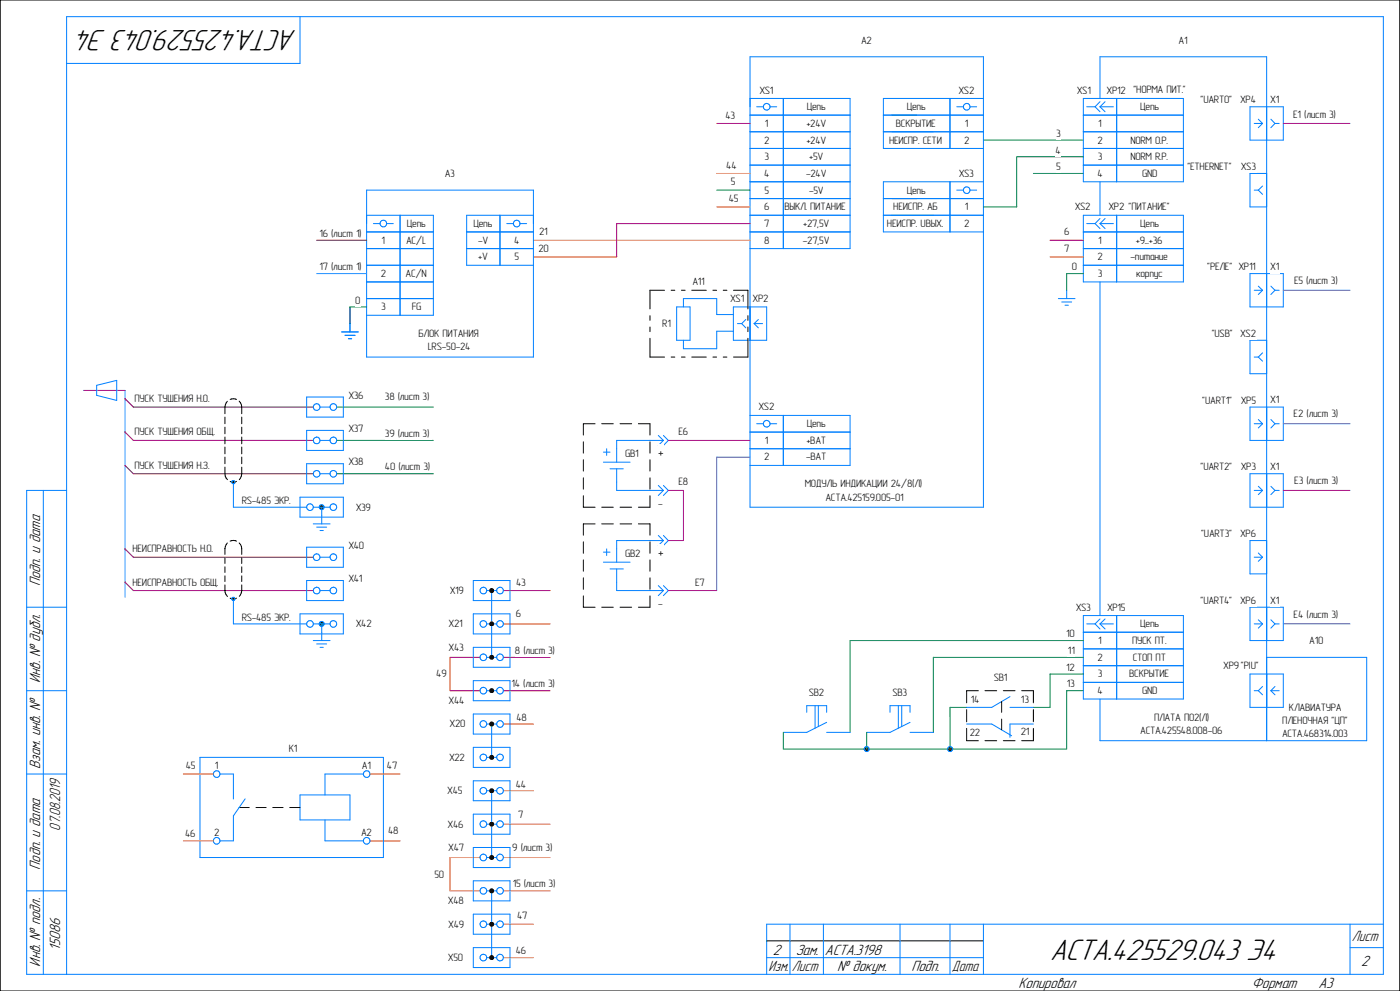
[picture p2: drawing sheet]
<svg xmlns="http://www.w3.org/2000/svg" width="420mm" height="297mm" viewBox="0 0 420 297" stroke-linecap="round" stroke-linejoin="round" font-family="sans-serif">
<g fill="none" stroke="#000" stroke-width=".3">
<path d="M-.1 0v297M195 94.6v1.4M195 98v1.4M199.3 87h-4.3v5.6M201.3 87h1.1M204.4 87h1.1M207.5 87h4.4M213.9 87h1.1M217 87h1.1M220 87h4.4v5.6M224.4 94.6v1.4M224.4 98v1.4"/>
<path d="M69 119.7l1-.2 1 .2M195 101.4v5.6h4.3M201.3 107h1.1M204.4 107h1.1M207.5 107h4.4M213.9 107h1.1M217 107h1.1M224.4 101.4v5.6h-4.4M67.5 125v2M67.5 128v2M67.5 131v2M67.5 134v2"/>
<path d="M67.5 137v2M67.5 140a3.9 3.9 0 0 0 .7 3.8M68.2 120.3a4.2 4.2 0 0 0-.7 3.7M71.8 120.2a4 4 0 0 1 .7 3.8M72.5 125v2M72.5 128v2M72.5 131v2M72.5 134v2M72.5 137v2M72.5 140a4.3 4.3 0 0 1-.7 3.8M175 132.4v3.4M175 137.8v3.4"/>
<path d="M178.5 127h-3.5v3.4M180.5 127h3.5M186 127h3.5M191.5 127h3.5v3.4M195 132.4v3.4M195 137.8v3.4M71 144.3a2.07 2.07 0 0 1-2 0M175 143.2v3.4M175 148.6v3.4h3.5M178.5 157h-3.5v3.4M180.5 157h3.5M180.5 152h3.5"/>
<path d="M186 157h3.5M186 152h3.5M191.5 157h3.5v3.4M195 143.2v3.4M195 148.6v3.4h-3.5M67.5 167.2v1.7M67.5 169.9v1.7M67.5 172.6v1.7M67.5 175.3a3.7 3.7 0 0 0 .7 3.5M68.2 162.7a4 4 0 0 0-.7 3.5M69 179.3l1 .2 1-.2M69 162.2l1-.2 1 .2"/>
<path d="M71.8 162.7a3.6 3.6 0 0 1 .7 3.5M72.5 167.2v1.7M72.5 169.9v1.7M72.5 172.6v1.7M72.5 175.3a4 4 0 0 1-.7 3.4M175 178.6v3.4h3.5M175 162.4v3.4M175 167.8v3.4M175 173.2v3.4M195 162.4v3.4M195 167.8v3.4M195 173.2v3.4"/>
<path d="M195 178.6v3.4h-3.5M180.5 182h3.5M186 182h3.5M290 212.7v3.6M290 218.3v3.7h3.5M293.5 207h-3.5v3.7M295.5 207h3.5M300.5 210.3v3.2M300.5 215.5v3.2M301 207h3.5M306.5 207h3.5v3.7M310 218.3v3.7h-3.5"/>
<path d="M310 212.7v3.6M295.5 222h3.5M301 222h3.5M71.7 242h3.1M76.8 242h3M81.8 242h3.1M86.9 242h3.1"/>
</g>
<g fill="#000">
<path d="M69.5 144h1v1h-1zM95.8 151.3h1.4v1.4h-1.4zM69.5 179h1v1h-1zM146.8 176.2h1.5v1.6h-1.5zM95.8 186.3h1.4v1.4h-1.4zM146.8 186.3h1.5v1.4h-1.5zM146.8 196.3h1.5v1.4h-1.5zM146.8 206.2h1.5v1.5h-1.5zM146.8 216.2h1.5v1.6h-1.5zM146.8 236.3h1.5v1.4h-1.5zM146.8 226.3h1.5v1.5h-1.5zM259.2 223.8h1.5v1.5h-1.5z"/>
<path d="M284.3 223.8h1.5v1.5h-1.5zM146.8 246.3h1.5v1.4h-1.5zM146.8 256.2h1.5v1.6h-1.5zM146.8 266.2h1.5v1.6h-1.5zM146.8 276.3h1.5v1.4h-1.5zM146.8 286.3h1.5v1.4h-1.5z"/>
</g>
<g fill="none" stroke="#0080ff" stroke-width=".3">
<path d="M225 17h70v135h-70zM225 34.5h30M225 29.5h30v45h-30M225 39.5h30M227 32h2M231 32h2M235 29.5v45M265 34.5h30M265 39.5h30M285 29.5v15M287 32h2M291 32h2"/>
<path d="M295 29.5h-30v15h30M325 34.5h30M325 29.5h30v25h-30zM325 39.5h30M326 32h2.5M328.5 32l1.5 1.5M330 29.5v-12.5h50v205M330 32h4M330 32l1.5 1.5M330 30.5l-1.5 1.5M331.5 30.5l-1.5 1.5M335 29.5v25"/>
<path d="M375 32h10v10h-10zM376.3 37h2.5M377.5 35.7l1.3 1.3M378.8 37l-1.3 1.3M381.3 35.7l1.2 1.3M382.5 37l-1.2 1.3M382.5 37h1.3M110 57h50v50h-50zM225 49.5h30M225 44.5h30M225 54.5h30M225 59.5h30"/>
<path d="M265 59.5h30M285 54.5v15M287 57h2M291 57h2M295 54.5h-30v15h30M325 49.5h30M325 44.5h30M330 54.5v10M376.3 57h1.2M377.5 57l1.3 1.3M378.8 55.8l-1.3 1.2M380 52h-5v10h5"/>
<path d="M110 69.5h20M110 64.5h20v30h-20M110 74.5h20M110 79.5h20M112 67h2M116 67h2M120 64.5v30M140 69.5h20M140 74.5h20M150 64.5v15M152 67h2M156 67h2"/>
<path d="M160 64.5h-20v15h20M225 69.5h30M225 64.5h30M265 64.5h30M325 64.5h30v20h-30zM325 69.5h30M325 74.5h30M325 79.5h30M326 67h2.5M328.5 67l1.5 1.5M330 67l1.5 1.5M330 67h4"/>
<path d="M330 65.5l-1.5 1.5M331.5 65.5l-1.5 1.5M335 64.5v20M102.5 99.5h5M105 92v7.5M110 84.5h20M110 89.5h20M203 92h4v10h-4zM205 92v-2.5h10v4.8h5M220 92h10v10h-10zM220 99.3h-5v5.2h-10v-2.5M221.2 97h1.3"/>
<path d="M222.5 97l1.2 1.3M223.7 95.8l-1.2 1.2M226.2 97h2.6M226.2 97l1.3 1.3M227.5 95.8l-1.3 1.2M317.5 89.5h5M318.5 90.5h3M319.5 91.5h1M320 87v2.5M330 84.5v100M375 82h10v10h-10zM376.3 87h2.5"/>
<path d="M377.5 85.8l1.3 1.2M378.8 87l-1.3 1.3M381.3 85.8l1.2 1.2M382.5 87l-1.2 1.3M382.5 87h1.3M29 115.5l6-1.5v6l-6-1.5zM92 119h11v6h-11zM103.5 100.5h3M104.5 101.5h1M376.3 107h1.2M377.5 107l1.3 1.2M378.8 105.7l-1.3 1.3"/>
<path d="M380 102h-5v10h5M92 129h11v6h-11zM92 139h11v6h-11zM96 132h3M96 122h3M181 138.5h8M181 135.5h2M182 134.5v2M197.5 130.5l1.5 1.5M199 132h-14v6.5M199 132l-1.5 1.5M199 130.5l1.5 1.5-1.5 1.5"/>
<path d="M225 124.5h30v15h-30M225 129.5h30M225 134.5h30M227 127h2M231 127h2M235 124.5v15M375 122h10v10h-10zM376.3 127h2.5M377.5 125.7l1.3 1.3M378.8 127l-1.3 1.3M381.3 125.7l1.2 1.3M382.5 127l-1.2 1.3"/>
<path d="M382.5 127h1.3M70 144.5v7.5h22M90 155h13v-6h-13v6M94 152h5M94 157h5M95 158h3M96 142h3M96 159h1M96.5 152v5M183 140.5h4M185 140.5v6.5h14M197.5 145.5l1.5 1.5"/>
<path d="M199 147l-1.5 1.5M199 145.5l1.5 1.5-1.5 1.5M375 142h10v10h-10zM376.3 147h2.5M377.5 145.8l1.3 1.2M378.8 147l-1.3 1.3M381.3 145.8l1.2 1.2M382.5 147l-1.2 1.3M382.5 147h1.3M70 179.5v7.5h22M92 174h11v6h-11zM92 164h11v6h-11z"/>
<path d="M96 167h3M96 177h3M142 174h11v6h-11zM146 177h3M147.5 177v20M181 168.5h8M181 165.5h2M182 164.5v2M183 170.5h4M185 170.5v6.5h14M197.5 160.5l1.5 1.5M197.5 175.5l1.5 1.5"/>
<path d="M199 162h-14v6.5M199 162l-1.5 1.5M199 160.5l1.5 1.5-1.5 1.5M199 177l-1.5 1.5M199 175.5l1.5 1.5-1.5 1.5M376.3 167h2.5M377.5 165.7l1.3 1.3M378.8 167l-1.3 1.2M380 162h-5v10h5M90 190h13v-6h-13v6M94 187h5M94 192h5"/>
<path d="M95 193h3M96 194h1M96.5 187v5M142 184h11v6h-11zM142 194h11v6h-11zM146 197h3M146 187h3M325 184.5h30v25h-30zM325 189.5h30M325 194.5h30M325 199.5h30M326 187h2.5"/>
<path d="M328.5 187l1.5 1.5M330 187l1.5 1.5M330 187h4M330 185.5l-1.5 1.5M331.5 185.5l-1.5 1.5M335 184.5v25M375 182h10v10h-10zM376.3 187h2.5M377.5 185.8l1.3 1.2M378.8 187l-1.3 1.3M380 197h30v25h-80v-12.5M381.3 185.8l1.2 1.2"/>
<path d="M382.5 187h1.3M382.5 187l-1.2 1.3M142 204h11v6h-11zM142 214h11v6h-11zM146 207h3M146 217h3M147.5 217v10M242 213.5v-2h6v2M244.5 211.5v6.8M245.5 211.5v6.3M248 216.5l-6 3h-7M248 219.5h7"/>
<path d="M267 213.5v-2h6v2M269.5 211.5v6.8M270.5 211.5v6.3M273 216.5l-6 3h-7M273 219.5h7M290 217h7.5l6 3.5M303 208.8l-5.5 3.2h-7.5M303 212h7M310 217h-7v4M325 204.5h30M375 202h10v10h-10zM376.3 207h1.2"/>
<path d="M377.5 207l1.3 1.2M378.8 205.7l-1.3 1.3M381.3 207h2.5M381.3 207l1.2 1.2M382.5 205.7l-1.2 1.3M60 227h55v30h-55zM66 232h4v7.5M73.5 239.4l-3.5 5.1v7.5h-4M90 238.3h15v7.4h-15zM109 232h-11.5v6.3M142 224h11v6h-11zM142 234h11v6h-11z"/>
<path d="M146 227h3M146 237h3M147.5 237v20M97.5 245.7v6.3h11.5M142 244h11v6h-11zM142 254h11v6h-11zM146 257h3M146 247h3M142 264h11v6h-11zM142 274h11v6h-11zM146 267h3M146 277h3"/>
<path d="M147.5 267v20M142 284h11v6h-11zM146 287h3"/>
<circle cx="230" cy="32" r="1"/>
<circle cx="290" cy="32" r="1"/>
<circle cx="290" cy="57" r="1"/>
<circle cx="115" cy="67" r="1"/>
<circle cx="155" cy="67" r="1"/>
<circle cx="95" cy="122" r=".99"/>
<circle cx="95" cy="132" r="1"/>
<circle cx="100" cy="122" r="1"/>
<circle cx="100" cy="132" r="1"/>
<circle cx="230" cy="127" r="1.01"/>
<circle cx="70" cy="144.5" r=".5"/>
<circle cx="93" cy="152" r="1"/>
<circle cx="95" cy="142" r="1"/>
<circle cx="96.5" cy="152" r=".76"/>
<circle cx="100" cy="152" r="1"/>
<circle cx="100" cy="142" r="1.01"/>
<circle cx="70" cy="179.5" r=".49"/>
<circle cx="95" cy="167" r="1"/>
<circle cx="95" cy="177" r=".98"/>
<circle cx="100" cy="167" r="1.01"/>
<circle cx="100" cy="177" r=".99"/>
<circle cx="145" cy="177" r=".99"/>
<circle cx="150" cy="177" r="1"/>
<circle cx="93" cy="187" r="1"/>
<circle cx="96.5" cy="187" r=".76"/>
<circle cx="100" cy="187" r="1"/>
<circle cx="145" cy="197" r="1"/>
<circle cx="145" cy="187" r="1.01"/>
<circle cx="150" cy="197" r="1"/>
<circle cx="150" cy="187" r="1.01"/>
<circle cx="145" cy="207" r="1.01"/>
<circle cx="145" cy="217" r="1.01"/>
<circle cx="150" cy="207" r="1.01"/>
<circle cx="150" cy="217" r="1.01"/>
<circle cx="65" cy="232" r=".99"/>
<circle cx="110" cy="232" r="1.01"/>
<circle cx="145" cy="227" r="1.01"/>
<circle cx="145" cy="237" r="1.01"/>
<circle cx="150" cy="237" r="1.01"/>
<circle cx="150" cy="227" r="1.01"/>
<circle cx="260" cy="224.5" r=".74"/>
<circle cx="285" cy="224.5" r=".76"/>
<circle cx="65" cy="252" r="1"/>
<circle cx="110" cy="252" r="1"/>
<circle cx="145" cy="257" r="1.01"/>
<circle cx="145" cy="247" r="1"/>
<circle cx="150" cy="247" r="1"/>
<circle cx="150" cy="257" r="1.01"/>
<circle cx="145" cy="267" r="1.01"/>
<circle cx="145" cy="277" r="1.01"/>
<circle cx="150" cy="267" r="1.01"/>
<circle cx="150" cy="277" r="1.01"/>
<circle cx="145" cy="287" r="1.01"/>
<circle cx="150" cy="287" r="1.01"/>
</g>
<path d="M385 37h20M385 87h20M25 117h12.5v62M200.5 132h24.5M225 137h-10v40h-14.5M385 127h20M200.5 147h4.5v15h-4.5M385 147h20M385 187h20" fill="none" stroke="#8000ff" stroke-width=".3"/>
<g fill="none" stroke="#008040" stroke-width=".3">
<path d="M215 57h10M295 42h30M310 52h15M325 47h-20v15h-10M270 62h5M110 92h-5v5M325 82h-5v5M101 122h29M101 132h29M101 142h29M325 197h-45v22.5M325 192h-70v27.5"/>
<path d="M260 219.5v5M290 212h-5v12.5M325 207h-5v17.5h-85v-5M325 202h-10v10h-5"/>
</g>
<path d="M215 37h10M225 67h-40v10h-25M315 72h10M151 177h14M144 197h-9v10h9M151 187h14M151 197h14M151 207h14M151 217h9M111 252h9" fill="none" stroke="#f00" stroke-width=".3"/>
<g fill="none" stroke="#ff8000" stroke-width=".3">
<path d="M215 52h10M160 72h65M215 62h10M315 77h10M55 232h9M111 232h9M151 237h9M55 252h9M144 257h-9v10h9M151 247h14M151 257h14M151 277h9"/>
<path d="M151 267h14M151 287h9"/>
</g>
<path d="M267.5 34.5h7.5M267.5 39.5h12.5M267.5 59.5h7.5M95 72h15M267.5 64.5h12.5M37.5 119.5l2.5 2.5h54M37.5 129.5l2.5 2.5h54M37.5 139.5l2.5 2.5h54M37.5 164.5l2.5 2.5h54M37.5 174.5l2.5 2.5h54" fill="none" stroke="#800040" stroke-width=".3"/>
<path d="M95 82h15" fill="none" stroke="#2b95ff" stroke-width=".3"/>
<g fill="#fff">
<path d="M372 28.2h5v3.5h-5z"/>
<path d="M360.1 28.2h9.9v3.5h-9.9z"/>
<path d="M371.5 78.2h5.5v3.6h-5.5z"/>
<path d="M362.1 78.2h7.9v3.6h-7.9z"/>
<path d="M372.2 48.2h4.8v3.6h-4.8z"/>
<path d="M372 98.2h5v3.6h-5z"/>
<path d="M356.2 48.2h13.8v3.6h-13.8z"/>
<path d="M363.5 98.2h6.5v3.6h-6.5z"/>
<path d="M372.2 118.2h4.8v3.6h-4.8z"/>
<path d="M360.7 118.2h9.3v3.6h-9.3z"/>
<path d="M372.2 138.2h4.8v3.6h-4.8z"/>
<path d="M360.1 138.2h9.9v3.6h-9.9z"/>
<path d="M372 158.2h5v3.6h-5z"/>
<path d="M360.3 158.2h9.7v3.6h-9.7z"/>
<path d="M387.9 32.7h13.5v3.5h-13.5z"/>
<path d="M388.2 82.2h13.8v3.6h-13.8z"/>
<path d="M388.1 122.3h14v3.6h-14z"/>
<path d="M388.3 142.3h13.8v3.5h-13.8z"/>
<path d="M381.1 28.2h2.8v3.5h-2.8z"/>
<path d="M381.1 78.2h2.8v3.6h-2.8z"/>
<path d="M381.1 118h2.8v3.6h-2.8z"/>
<path d="M381.1 138h2.8v3.6h-2.8z"/>
<path d="M353.6 10.2h2.8v3.6h-2.8z"/>
<path d="M316.8 38.2h1.4v3.6h-1.4z"/>
<path d="M316.6 43.2h1.6v3.6h-1.6z"/>
<path d="M316.8 48.2h1.4v3.6h-1.4z"/>
<path d="M323 25.2h4.5v3.6h-4.5z"/>
<path d="M332 25.2h6v3.6h-6z"/>
<path d="M340 25.1h16.5v3.6h-16.5z"/>
<path d="M342 30.2h6v3.6h-6z"/>
<path d="M329.5 35.2h1v3.6h-1z"/>
<path d="M329.2 40.2h1.6v3.6h-1.6z"/>
<path d="M329.3 45.2h1.4v3.6h-1.4z"/>
<path d="M329.2 50.2h1.6v3.6h-1.6z"/>
<path d="M342.6 50.2h4.8v3.6h-4.8z"/>
<path d="M339.1 45.2h11.8v3.6h-11.8z"/>
<path d="M339.1 40.2h11.8v3.6h-11.8z"/>
<path d="M386.7 210.2h16.7v3.6h-16.7z"/>
<path d="M384.7 214.2h20.6v3.6h-20.6z"/>
<path d="M384.6 218.2h20.8v3.6h-20.8z"/>
<path d="M392.8 190.2h4.4v3.6h-4.4z"/>
<path d="M372.3 197.6h5.4v3.6h-5.4z"/>
<path d="M367 197.6h4.9v3.5h-4.9z"/>
<path d="M320 203.2h2.5v3.6h-2.5z"/>
<path d="M320.4 193.2h2.1v3.6h-2.1z"/>
<path d="M319.9 188.2h2.6v3.6h-2.6z"/>
<path d="M319.9 198.2h2.6v3.6h-2.6z"/>
<path d="M322.7 180.2h4.8v3.6h-4.8z"/>
<path d="M332.1 180.2h5.8v3.6h-5.8z"/>
<path d="M339.6 190.2h10.8v3.6h-10.8z"/>
<path d="M339.8 195.2h10.4v3.6h-10.4z"/>
<path d="M338.8 200.2h12.4v3.6h-12.4z"/>
<path d="M342.6 205.2h4.8v3.6h-4.8z"/>
<path d="M329.5 190.2h1v3.6h-1z"/>
<path d="M329.2 195.2h1.6v3.6h-1.6z"/>
<path d="M329.3 200.2h1.4v3.6h-1.4z"/>
<path d="M329.2 205.2h1.6v3.6h-1.6z"/>
<path d="M321.5 78.2h1.6v3.6h-1.6z"/>
<path d="M319.2 67.7h1.6v3.6h-1.6z"/>
<path d="M319.2 72.7h1.6v3.6h-1.6z"/>
<path d="M342 65.2h6v3.6h-6z"/>
<path d="M322.4 60.2h5v3.6h-5z"/>
<path d="M332.5 60.2h5v3.6h-5z"/>
<path d="M338.6 60.2h12.8v3.6h-12.8z"/>
<path d="M329.3 80.2h1.4v3.6h-1.4z"/>
<path d="M329.2 75.2h1.6v3.6h-1.6z"/>
<path d="M329.5 70.2h1v3.6h-1z"/>
<path d="M340.8 70.2h8.4v3.6h-8.4z"/>
<path d="M339.2 75.2h11.6v3.6h-11.6z"/>
<path d="M340.8 80.2h8.4v3.6h-8.4z"/>
<path d="M342 185.2h6v3.6h-6z"/>
<path d="M346.2 213.2h17.6v3.6h-17.6z"/>
<path d="M342.1 217.2h25.9v3.6h-25.9z"/>
<path d="M267.7 205.7h4.6v3.6h-4.6z"/>
<path d="M242.6 205.7h4.8v3.6h-4.8z"/>
<path d="M298.2 201.3h4.2v3.5h-4.2z"/>
<path d="M372 178.2h5v3.6h-5z"/>
<path d="M360.1 178.2h9.9v3.6h-9.9z"/>
<path d="M381.1 178.1h2.8v3.6h-2.8z"/>
<path d="M258.3 10.2h3.4v3.6h-3.4z"/>
<path d="M242 30.2h6v3.6h-6z"/>
<path d="M241.9 35.2h6.2v3.6h-6.2z"/>
<path d="M241.9 40.2h6.2v3.6h-6.2z"/>
<path d="M229.5 35.2h1v3.6h-1z"/>
<path d="M229.2 40.2h1.6v3.6h-1.6z"/>
<path d="M272 30.2h6v3.6h-6z"/>
<path d="M268.7 35.2h12.6v3.6h-12.6z"/>
<path d="M266.7 40.2h16.6v3.6h-16.6z"/>
<path d="M289.5 35.2h1v3.6h-1z"/>
<path d="M289.2 40.2h1.6v3.6h-1.6z"/>
<path d="M287.5 25.2h5v3.6h-5z"/>
<path d="M272 55.2h6v3.6h-6z"/>
<path d="M268 60.2h14v3.6h-14z"/>
<path d="M266.1 65.2h17.8v3.6h-17.8z"/>
<path d="M289.5 60.2h1v3.6h-1z"/>
<path d="M289.2 65.2h1.6v3.6h-1.6z"/>
<path d="M287.6 50.2h4.8v3.6h-4.8z"/>
<path d="M227.8 25.2h4.4v3.6h-4.4z"/>
<path d="M242.8 45.2h4.4v3.6h-4.4z"/>
<path d="M241.8 50.2h6.4v3.6h-6.4z"/>
<path d="M229.3 45.2h1.4v3.6h-1.4z"/>
<path d="M229.2 50.2h1.6v3.6h-1.6z"/>
<path d="M242.7 55.2h4.6v3.6h-4.6z"/>
<path d="M235.3 60.2h19.4v3.6h-19.4z"/>
<path d="M229.3 55.2h1.4v3.6h-1.4z"/>
<path d="M229.2 60.2h1.6v3.6h-1.6z"/>
<path d="M240.9 65.2h8.1v3.6h-8.1z"/>
<path d="M229.2 65.2h1.6v3.6h-1.6z"/>
<path d="M240.9 70.2h8.2v3.6h-8.2z"/>
<path d="M229.2 70.2h1.6v3.6h-1.6z"/>
<path d="M241.4 143.2h37.2v3.6h-37.2z"/>
<path d="M247.6 147.2h24.7v3.6h-24.7z"/>
<path d="M242 125.2h6v3.6h-6z"/>
<path d="M241.9 130.2h6.2v3.6h-6.2z"/>
<path d="M241.8 135.2h6.4v3.6h-6.4z"/>
<path d="M229.5 130.2h1v3.6h-1z"/>
<path d="M229.2 135.2h1.6v3.6h-1.6z"/>
<path d="M187.5 134.2h4.2v3.6h-4.2z"/>
<path d="M187.5 164.2h4.8v3.6h-4.8z"/>
<path d="M197.5 133.1h1.8v5h-1.8z"/>
<path d="M197.5 149.2h1.4v3.6h-1.4z"/>
<path d="M197.5 163.1h1.8v5h-1.8z"/>
<path d="M197.5 179.2h1.4v3.6h-1.4z"/>
<path d="M208.5 172.7h3v3.6h-3z"/>
<path d="M203.5 142.7h3v3.6h-3z"/>
<path d="M203.5 127.7h3v3.6h-3z"/>
<path d="M217.6 32.7h3v3.6h-3z"/>
<path d="M219.3 52.7h1.4v3.6h-1.4z"/>
<path d="M218.6 57.7h3v3.6h-3z"/>
<path d="M154.8 172.7h3v3.6h-3z"/>
<path d="M134.9 175.2h4.5v3.6h-4.5z"/>
<path d="M134.5 185.2h4.5v3.6h-4.5z"/>
<path d="M154.5 193.2h12.6v3.6h-12.6z"/>
<path d="M154.7 182.2h1.6v3.6h-1.6z"/>
<path d="M153.4 203.2h13.7v3.6h-13.7z"/>
<path d="M154.7 233.3h3.2v3.6h-3.2z"/>
<path d="M154.9 213.1h3.2v3.6h-3.2z"/>
<path d="M134.2 235.2h4.7v3.6h-4.7z"/>
<path d="M134.2 245.2h5v3.6h-5z"/>
<path d="M155.5 242.2h1.6v3.6h-1.6z"/>
<path d="M154.7 283.1h3.2v3.5h-3.2z"/>
<path d="M155.2 272.7h3.1v3.6h-3.1z"/>
<path d="M153.8 263.1h13.5v3.6h-13.5z"/>
<path d="M153.7 252.2h12.6v3.6h-12.6z"/>
<path d="M161.8 67.7h2.6v3.6h-2.6z"/>
<path d="M161.5 72.7h3.2v3.6h-3.2z"/>
<path d="M133.4 50.2h3.2v3.6h-3.2z"/>
<path d="M142 65.2h6v3.6h-6z"/>
<path d="M143.4 70.2h3.2v3.6h-3.2z"/>
<path d="M143.5 75.2h3v3.6h-3z"/>
<path d="M154.3 75.2h1.4v3.6h-1.4z"/>
<path d="M154.2 70.2h1.6v3.6h-1.6z"/>
<path d="M106.5 88.2h1.6v3.6h-1.6z"/>
<path d="M122 65.2h6v3.6h-6z"/>
<path d="M114.5 70.2h1v3.6h-1z"/>
<path d="M121.8 70.2h6.4v3.6h-6.4z"/>
<path d="M114.2 80.2h1.6v3.6h-1.6z"/>
<path d="M121.7 80.2h6.7v3.6h-6.7z"/>
<path d="M114.3 90.2h1.4v3.6h-1.4z"/>
<path d="M123.5 90.2h3v3.6h-3z"/>
<path d="M125.6 98.2h18.8v3.6h-18.8z"/>
<path d="M128.3 102.2h13.4v3.6h-13.4z"/>
<path d="M95.8 68.2h13.4v3.6h-13.4z"/>
<path d="M95.8 78.2h13.4v3.6h-13.4z"/>
<path d="M104.5 126.7h4.8v3.6h-4.8z"/>
<path d="M104.5 116.7h4.8v3.6h-4.8z"/>
<path d="M104.5 136.7h4.8v3.6h-4.8z"/>
<path d="M106.7 150.2h4.8v3.6h-4.8z"/>
<path d="M72.5 148.2h15.4v3.6h-15.4z"/>
<path d="M40.3 127.7h25.3v3.6h-25.3z"/>
<path d="M40.3 117.7h23.6v3.6h-23.6z"/>
<path d="M40.3 137.7h23.6v3.6h-23.6z"/>
<path d="M104.5 161.7h5v3.6h-5z"/>
<path d="M104.5 171.7h4.4v3.6h-4.4z"/>
<path d="M106.7 185.2h5v3.6h-5z"/>
<path d="M72.5 183.2h15.4v3.6h-15.4z"/>
<path d="M39.7 162.7h25.4v3.6h-25.4z"/>
<path d="M39.7 172.7h27.1v3.6h-27.1z"/>
<path d="M115.5 128.2h14v3.6h-14z"/>
<path d="M115.5 138.2h14.2v3.6h-14.2z"/>
<path d="M115.5 117.2h14v3.6h-14z"/>
<path d="M85.6 222.7h3.8v3.6h-3.8z"/>
<path d="M116.1 227.7h3.2v3.6h-3.2z"/>
<path d="M116.4 247.2h3.2v3.6h-3.2z"/>
<path d="M55.5 248.1h3.2v3.6h-3.2z"/>
<path d="M55.7 227.5h3v3.6h-3z"/>
<path d="M134.5 208.2h5v3.6h-5z"/>
<path d="M134.5 192.2h4.8v3.6h-4.8z"/>
<path d="M130.9 200.2h3.2v3.6h-3.2z"/>
<path d="M134.5 252.2h4.9v3.6h-4.9z"/>
<path d="M130.3 260.2h3v3.6h-3z"/>
<path d="M134.4 268.2h4.9v3.6h-4.9z"/>
<path d="M134.5 275.2h4.9v3.6h-4.9z"/>
<path d="M134.4 285.2h4.7v3.6h-4.7z"/>
<path d="M134.7 225.2h5v3.6h-5z"/>
<path d="M134.9 215.2h4.9v3.6h-4.9z"/>
<path d="M217.9 47.7h3.2v3.6h-3.2z"/>
<path d="M388.1 182.3h14v3.5h-14z"/>
<path d="M227.5 120.2h5v3.6h-5z"/>
<path d="M198.7 95.2h2.6v3.6h-2.6z"/>
<path d="M207.7 82.7h3.9v3.6h-3.9z"/>
<path d="M219 87.7h4.5v3.6h-4.5z"/>
<path d="M225.8 87.7h4.9v3.6h-4.9z"/>
<path d="M306.3 208h2.4v3.6h-2.4z"/>
<path d="M306.2 217.6h2.7v3.5h-2.7z"/>
<path d="M290.9 217.8h3.2v3.6h-3.2z"/>
<path d="M291.2 207.9h2.6v3.6h-2.6z"/>
</g>
<path d="M420 0v297M420 0h-420v297h420M230 282h65" fill="none" stroke="#000" stroke-width=".3"/>
<g fill="none" stroke="#0080ff" stroke-width=".3">
<path d="M90 5v14h-70M13 147v145M20 147h-12v145h407v-287h-395v287M8 182h12M8 207h12M8 232h12M8 267h12M237 277v15M247 277v15M270 277v15M285 277v15M295 277v15"/>
<path d="M405 277v15M415 277h-185v15M230 287h65M405 284h10"/>
</g>
<text font-size="9.5" x="315" y="287.7">АСТА.425529.043 Э4</text>
<text font-size="9.4" x="88.9" y="8.8" transform="rotate(-180 88.9 8.8)">АСТА.425529.043 Э4</text>
<g font-size="4.7">
<text x="12.1" y="175.6" transform="rotate(-90 12.1 175.6)">Подп. и дата</text>
<text x="12.1" y="204.7" transform="rotate(-90 12.1 204.7)">Инв. № дубл.</text>
<text x="12.1" y="230.4" transform="rotate(-90 12.1 230.4)">Взам. инв. №</text>
<text x="18.1" y="248.9" transform="rotate(-90 18.1 248.9)">07.08.2019</text>
<text x="12.1" y="260.7" transform="rotate(-90 12.1 260.7)">Подп. и дата</text>
<text x="18.1" y="284.9" transform="rotate(-90 18.1 284.9)">15086</text>
<text x="231.8" y="286.1">2</text>
<text x="238.7" y="286.1">Зам. АСТА.3198</text>
<text x="405.6" y="282.1">Лист</text>
<text x="12.1" y="289.7" transform="rotate(-90 12.1 289.7)">Инв. № подл.</text>
<text x="230.6" y="291.1">Изм. Лист</text>
<text x="251.1" y="291.1">№ докум.</text>
<text x="273.4" y="291.1">Подп.</text>
<text x="285.6" y="291.1">Дата</text>
<text x="408.3" y="289.6">2</text>
<text x="305.5" y="296.1">Копировал</text>
<text x="375.5" y="296.1">Формат</text>
<text x="395.5" y="296.1">A3</text>
</g>
<g font-size="4.4">
<text x="197.5" y="137">+</text>
<text x="197.5" y="167">+</text>
</g>
<g font-size="3.2">
<text x="258.3" y="13">А2</text>
<text x="353.6" y="13">А1</text>
<text x="227.8" y="28">XS1</text>
<text x="287.5" y="28">XS2</text>
<text x="323" y="28">XS1</text>
<text x="332" y="28">XP12</text>
<text x="340" y="27.9">&quot;НОРМА ПИТ.&quot;</text>
<text x="217.6" y="35.5">43</text>
<text x="242" y="33">Цепь</text>
<text x="272" y="33">Цепь</text>
<text x="342" y="33">Цепь</text>
<text x="360.1" y="31">&quot;UART0&quot;</text>
<text x="372" y="31">XP4</text>
<text x="381.1" y="31">X1</text>
<text x="387.9" y="35.5">E1 (лист 3)</text>
<text x="229.5" y="38">1</text>
<text x="241.9" y="38">+24V</text>
<text x="268.7" y="38">ВСКРЫТИЕ</text>
<text x="289.5" y="38">1</text>
<text x="316.8" y="41">3</text>
<text x="329.5" y="38">1</text>
<text x="229.2" y="43">2</text>
<text x="241.9" y="43">+24V</text>
<text x="266.7" y="43">НЕИСПР. СЕТИ</text>
<text x="289.2" y="43">2</text>
<text x="316.6" y="46">4</text>
<text x="329.2" y="43">2</text>
<text x="339.1" y="43">NORM O.P.</text>
<text x="133.4" y="53">А3</text>
<text x="217.9" y="50.5">44</text>
<text x="229.2" y="53">4</text>
<text x="229.3" y="48">3</text>
<text x="241.8" y="53">-24V</text>
<text x="242.8" y="48">+5V</text>
<text x="287.6" y="53">XS3</text>
<text x="316.8" y="51">5</text>
<text x="329.2" y="53">4</text>
<text x="329.3" y="48">3</text>
<text x="339.1" y="48">NORM R.P.</text>
<text x="342.6" y="53">GND</text>
<text x="356.2" y="51">&quot;ETHERNET&quot;</text>
<text x="372.2" y="51">XS3</text>
<text x="219.3" y="55.5">5</text>
<text x="229.3" y="58">5</text>
<text x="242.7" y="58">-5V</text>
<text x="272" y="58">Цепь</text>
<text x="218.6" y="60.5">45</text>
<text x="229.2" y="63">6</text>
<text x="235.3" y="63">ВЫКЛ. ПИТАНИЕ</text>
<text x="268" y="63">НЕИСПР. АБ</text>
<text x="289.5" y="63">1</text>
<text x="322.4" y="63">XS2</text>
<text x="332.5" y="63">XP2</text>
<text x="338.6" y="63">&quot;ПИТАНИЕ&quot;</text>
<text x="95.8" y="71">16 (лист 1)</text>
<text x="122" y="68">Цепь</text>
<text x="142" y="68">Цепь</text>
<text x="161.8" y="70.5">21</text>
<text x="229.2" y="68">7</text>
<text x="240.9" y="68">+27,5V</text>
<text x="266.1" y="68">НЕИСПР. UВЫХ.</text>
<text x="289.2" y="68">2</text>
<text x="319.2" y="70.5">6</text>
<text x="342" y="68">Цепь</text>
<text x="114.5" y="73">1</text>
<text x="121.8" y="73">AC/L</text>
<text x="143.4" y="73">-V</text>
<text x="154.2" y="73">4</text>
<text x="161.5" y="75.5">20</text>
<text x="229.2" y="73">8</text>
<text x="240.9" y="73">-27,5V</text>
<text x="319.2" y="75.5">7</text>
<text x="329.5" y="73">1</text>
<text x="340.8" y="73">+9...+36</text>
<text x="95.8" y="81">17 (лист 1)</text>
<text x="114.2" y="83">2</text>
<text x="121.7" y="83">AC/N</text>
<text x="143.5" y="78">+V</text>
<text x="154.3" y="78">5</text>
<text x="321.5" y="81">0</text>
<text x="329.2" y="78">2</text>
<text x="329.3" y="83">3</text>
<text x="339.2" y="78">-питание</text>
<text x="340.8" y="83">корпус</text>
<text x="362.1" y="81">&quot;РЕЛЕ&quot;</text>
<text x="371.5" y="81">XP11</text>
<text x="381.1" y="81.1">X1</text>
<text x="207.7" y="85.5">А11</text>
<text x="388.2" y="85">E5 (лист 3)</text>
<text x="106.5" y="91">0</text>
<text x="114.3" y="93">3</text>
<text x="123.5" y="93">FG</text>
<text x="219" y="90.5">XS1</text>
<text x="225.8" y="90.5">XP2</text>
<text x="125.6" y="101">БЛОК ПИТАНИЯ</text>
<text x="198.7" y="98">R1</text>
<text x="363.5" y="101">&quot;USB&quot;</text>
<text x="372" y="101">XS2</text>
<text x="128.3" y="105">LRS-50-24</text>
<text x="104.5" y="119.5">X36</text>
<text x="40.3" y="120.5">ПУСК ТУШЕНИЯ Н.О.</text>
<text x="115.5" y="120">38 (лист 3)</text>
<text x="227.5" y="123">XS2</text>
<text x="360.7" y="121">&quot;UART1&quot;</text>
<text x="372.2" y="121">XP5</text>
<text x="381.1" y="120.8">X1</text>
<text x="388.1" y="125.1">E2 (лист 3)</text>
<text x="40.3" y="130.5">ПУСК ТУШЕНИЯ ОБЩ.</text>
<text x="104.5" y="129.5">X37</text>
<text x="115.5" y="131">39 (лист 3)</text>
<text x="203.5" y="130.5">E6</text>
<text x="242" y="128">Цепь</text>
<text x="187.5" y="137">GB1</text>
<text x="229.5" y="133">1</text>
<text x="241.9" y="133">+BAT</text>
<text x="40.3" y="140.5">ПУСК ТУШЕНИЯ Н.З.</text>
<text x="104.5" y="139.5">X38</text>
<text x="115.5" y="141">40 (лист 3)</text>
<text x="229.2" y="138">2</text>
<text x="241.8" y="138">-BAT</text>
<text x="360.1" y="141">&quot;UART2&quot;</text>
<text x="372.2" y="141">XP3</text>
<text x="381.1" y="140.8">X1</text>
<text x="203.5" y="145.5">E8</text>
<text x="241.4" y="146">МОДУЛЬ ИНДИКАЦИИ 24/8(Л)</text>
<text x="388.3" y="145.1">E3 (лист 3)</text>
<text x="72.5" y="151">RS-485 ЭКР.</text>
<text x="106.7" y="153">X39</text>
<text x="197.5" y="152">-</text>
<text x="247.7" y="150">АСТА.425159.005-01</text>
<text x="360.3" y="161">&quot;UART3&quot;</text>
<text x="372" y="161">XP6</text>
<text x="39.7" y="165.5">НЕИСПРАВНОСТЬ Н.О.</text>
<text x="104.5" y="164.5">X40</text>
<text x="187.5" y="167">GB2</text>
<text x="39.7" y="175.5">НЕИСПРАВНОСТЬ ОБЩ.</text>
<text x="104.5" y="174.5">X41</text>
<text x="134.9" y="178">X19</text>
<text x="154.9" y="175.5">43</text>
<text x="208.5" y="175.5">E7</text>
<text x="154.7" y="185">6</text>
<text x="197.5" y="182">-</text>
<text x="322.7" y="183">XS3</text>
<text x="332.1" y="183">XP15</text>
<text x="360.1" y="181">&quot;UART4&quot;</text>
<text x="372" y="181">XP6</text>
<text x="381.1" y="180.9">X1</text>
<text x="388.1" y="185.1">E4 (лист 3)</text>
<text x="72.5" y="186">RS-485 ЭКР.</text>
<text x="106.7" y="188">X42</text>
<text x="134.6" y="188">X21</text>
<text x="319.9" y="191">10</text>
<text x="342" y="188">Цепь</text>
<text x="134.6" y="195">X43</text>
<text x="154.5" y="196">8 (лист 3)</text>
<text x="320.4" y="196">11</text>
<text x="329.5" y="193">1</text>
<text x="339.6" y="193">ПУСК ПТ.</text>
<text x="392.8" y="193">А10</text>
<text x="130.9" y="203">49</text>
<text x="319.9" y="201">12</text>
<text x="329.2" y="198">2</text>
<text x="329.3" y="203">3</text>
<text x="338.8" y="203">ВСКРЫТИЕ</text>
<text x="339.8" y="198">СТОП ПТ</text>
<text x="367" y="200.4">XP9</text>
<text x="372.3" y="200.4">&quot;PIU&quot;</text>
<text x="153.4" y="206">14 (лист 3)</text>
<text x="242.6" y="208.5">SB2</text>
<text x="267.7" y="208.5">SB3</text>
<text x="298.2" y="204">SB1</text>
<text x="320" y="206">13</text>
<text x="329.2" y="208">4</text>
<text x="342.6" y="208">GND</text>
<text x="134.6" y="211">X44</text>
<text x="154.9" y="215.9">48</text>
<text x="291.2" y="210.7">14</text>
<text x="306.3" y="210.8">13</text>
<text x="386.7" y="213">КЛАВИАТУРА</text>
<text x="134.9" y="218">X20</text>
<text x="290.9" y="220.6">22</text>
<text x="306.2" y="220.3">21</text>
<text x="342.1" y="220">АСТА.425548.008-06</text>
<text x="346.2" y="216">ПЛАТА ПО2(Л)</text>
<text x="384.6" y="221">АСТА.468314.003</text>
<text x="384.7" y="217">ПЛЕНОЧНАЯ &quot;ЦП&quot;</text>
<text x="86.7" y="225.5">К1</text>
<text x="55.7" y="230.4">45</text>
<text x="64.5" y="230.5">1</text>
<text x="108.6" y="230.5">А1</text>
<text x="116.1" y="230.5">47</text>
<text x="134.7" y="228">X22</text>
<text x="134.2" y="238">X45</text>
<text x="154.7" y="236.1">44</text>
<text x="155.5" y="245">7</text>
<text x="55.5" y="250.9">46</text>
<text x="64.2" y="250.5">2</text>
<text x="108.3" y="250.5">А2</text>
<text x="116.4" y="250">48</text>
<text x="134.3" y="248">X46</text>
<text x="134.5" y="255">X47</text>
<text x="153.7" y="255">9 (лист 3)</text>
<text x="130.3" y="263">50</text>
<text x="153.8" y="265.9">15 (лист 3)</text>
<text x="134.4" y="271">X48</text>
<text x="155.2" y="275.5">47</text>
<text x="134.5" y="278">X49</text>
<text x="154.7" y="285.9">46</text>
<text x="134.4" y="288">X50</text>
</g>
</svg>
